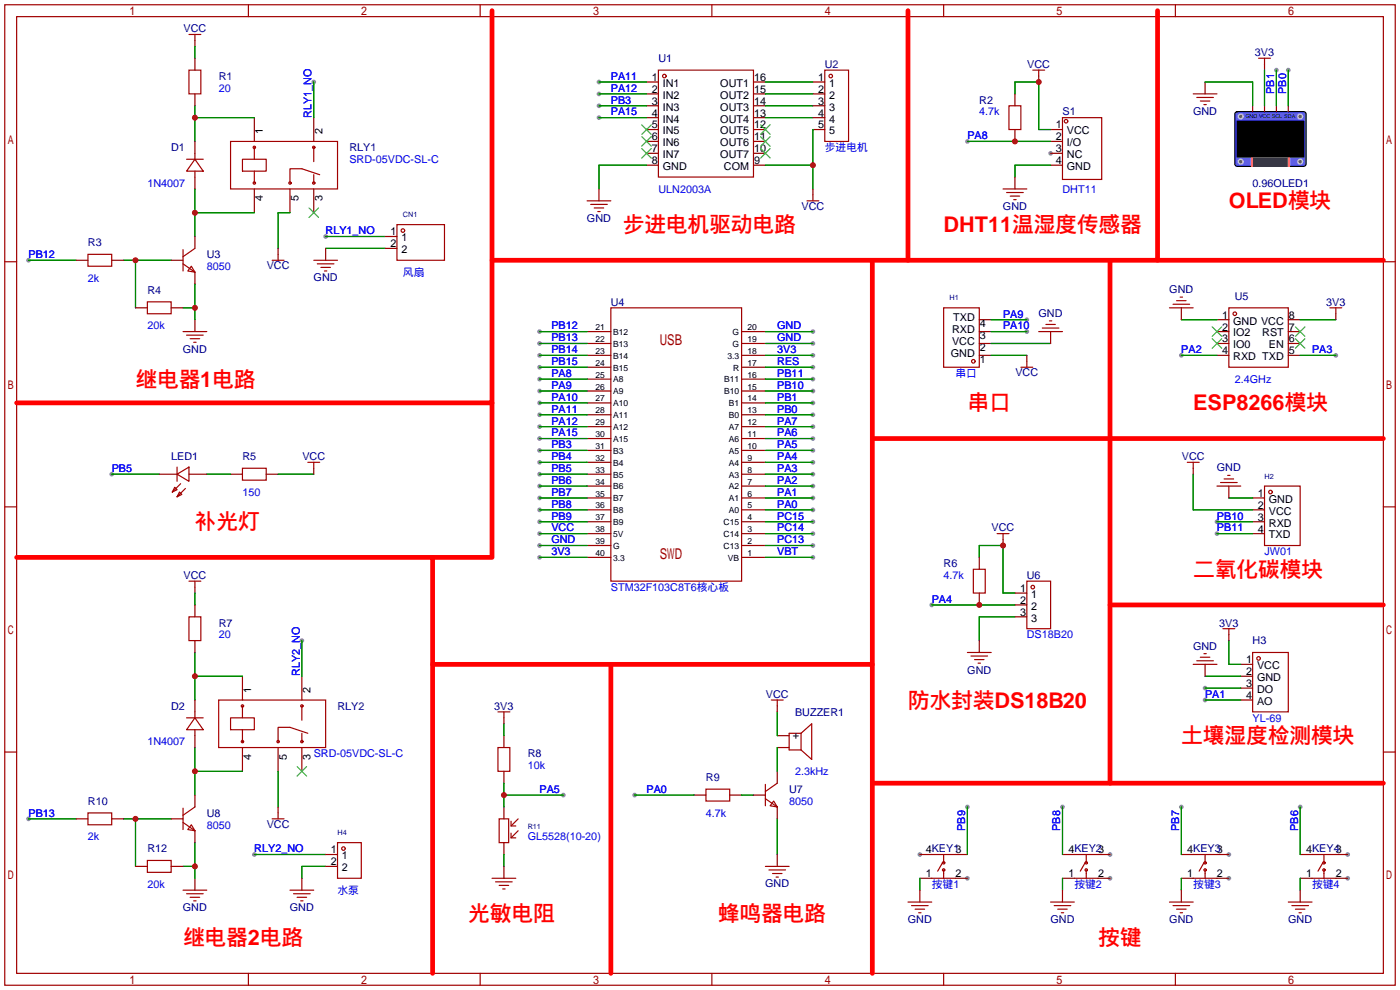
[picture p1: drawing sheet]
<svg xmlns="http://www.w3.org/2000/svg" width="299mm" height="212mm" viewBox="0 0 299 212" stroke-linecap="round" stroke-linejoin="round" font-family="sans-serif">
<g fill="#999">
<circle cx="196.6" cy="182.6" r=".51"/>
<circle cx="206.8" cy="187.7" r=".51"/>
<circle cx="237.2" cy="182.6" r=".51"/>
<circle cx="237.2" cy="187.7" r=".51"/>
<circle cx="262.6" cy="182.6" r=".51"/>
<circle cx="262.6" cy="187.7" r=".51"/>
<circle cx="288" cy="182.6" r=".51"/>
<circle cx="288" cy="187.7" r=".51"/>
<circle cx="224.5" cy="32.8" r=".51"/>
<circle cx="135.6" cy="169.9" r=".51"/>
<circle cx="206.8" cy="172.5" r=".51"/>
<circle cx="206.8" cy="30.2" r=".51"/>
<circle cx="6.1" cy="55.6" r=".51"/>
<circle cx="67.1" cy="17.5" r=".51"/>
<circle cx="6.1" cy="175" r=".51"/>
<circle cx="64.5" cy="136.9" r=".51"/>
<circle cx="128" cy="17.5" r=".51"/>
<circle cx="128" cy="20.1" r=".51"/>
<circle cx="128" cy="22.6" r=".51"/>
<circle cx="128" cy="25.1" r=".51"/>
<circle cx="252.5" cy="75.9" r=".51"/>
<circle cx="285.5" cy="75.9" r=".51"/>
<circle cx="173.7" cy="70.9" r=".51"/>
<circle cx="173.7" cy="73.4" r=".51"/>
<circle cx="173.7" cy="75.9" r=".51"/>
<circle cx="173.7" cy="78.5" r=".51"/>
<circle cx="173.7" cy="81" r=".51"/>
<circle cx="173.7" cy="83.6" r=".51"/>
<circle cx="173.7" cy="86.1" r=".51"/>
<circle cx="173.7" cy="88.6" r=".51"/>
<circle cx="173.7" cy="91.2" r=".51"/>
<circle cx="173.7" cy="93.7" r=".51"/>
<circle cx="173.7" cy="96.3" r=".51"/>
<circle cx="173.7" cy="98.8" r=".51"/>
<circle cx="173.7" cy="101.3" r=".51"/>
<circle cx="173.7" cy="103.9" r=".51"/>
<circle cx="173.7" cy="106.4" r=".51"/>
<circle cx="173.7" cy="109" r=".51"/>
<circle cx="173.7" cy="111.5" r=".51"/>
<circle cx="173.7" cy="114" r=".51"/>
<circle cx="173.7" cy="116.6" r=".51"/>
<circle cx="173.7" cy="119.1" r=".51"/>
<circle cx="115.3" cy="70.9" r=".51"/>
<circle cx="115.3" cy="73.4" r=".51"/>
<circle cx="115.3" cy="75.9" r=".51"/>
<circle cx="115.3" cy="78.5" r=".51"/>
<circle cx="115.3" cy="81" r=".51"/>
<circle cx="115.3" cy="83.6" r=".51"/>
<circle cx="115.3" cy="86.1" r=".51"/>
<circle cx="115.3" cy="88.6" r=".51"/>
<circle cx="115.3" cy="91.2" r=".51"/>
<circle cx="115.3" cy="93.7" r=".51"/>
<circle cx="115.3" cy="96.3" r=".51"/>
<circle cx="115.3" cy="98.8" r=".51"/>
<circle cx="115.3" cy="101.3" r=".51"/>
<circle cx="115.3" cy="103.9" r=".51"/>
<circle cx="115.3" cy="106.4" r=".51"/>
<circle cx="115.3" cy="109" r=".51"/>
<circle cx="115.3" cy="111.5" r=".51"/>
<circle cx="115.3" cy="114" r=".51"/>
<circle cx="115.3" cy="116.6" r=".51"/>
<circle cx="115.3" cy="119.1" r=".51"/>
<circle cx="219.5" cy="68.3" r=".51"/>
<circle cx="219.5" cy="70.9" r=".51"/>
<circle cx="227.1" cy="172.5" r=".51"/>
<circle cx="252.5" cy="172.5" r=".51"/>
<circle cx="277.9" cy="172.5" r=".51"/>
<circle cx="69.6" cy="50.5" r=".51"/>
<circle cx="54.4" cy="182.6" r=".51"/>
<circle cx="260.1" cy="111.5" r=".51"/>
<circle cx="260.1" cy="114" r=".51"/>
<circle cx="272.8" cy="15" r=".51"/>
<circle cx="275.3" cy="15" r=".51"/>
<circle cx="257.6" cy="147.1" r=".51"/>
<circle cx="257.6" cy="149.6" r=".51"/>
<circle cx="120.4" cy="169.9" r=".51"/>
<circle cx="23.9" cy="101.3" r=".51"/>
<circle cx="199.1" cy="129.3" r=".51"/>
</g>
<g fill="none" stroke="#a10000" stroke-width=".25">
<path d="M1 1h297.2v209.6h-297.2zM3.6 3.6h292.1v204.4h-292.1zM40.4 15h2.5v5.1h-2.5zM40.4 7.4h2.5M41.7 7.4v1.2M53.1 1v2.6M102.6 1v2.6M140.7 15h20.3v22.8h-20.3zM152.1 1v2.6M176.3 15h5.1v15.2h-5.1zM201.7 1v2.6M220.7 15h2.6"/>
<path d="M222 15v1.3M251.2 1v2.6M269 12.4h2.5M270.3 12.4v1.3M39.9 34h3.5M41.7 34l1.7 2.6h-3.5zM41.7 32.8v1.2M41.7 36.6v1.2M49.3 30.2h22.8v10.2h-22.8zM51.8 34h5.1v2.6h-5.1zM54.4 31.5v2.5M54.4 36.6v2.5"/>
<path d="M67.1 31.5v3M67.1 37.3v1.8M68.3 37.3l-3.8-1.2h-2.5v3M215.6 22.6h2.6v5.1h-2.6zM227.1 25.1h8.4v13.3h-8.4zM255 20.1h5.1M255.8 20.8h3.5M256.5 21.6h2.1M257.3 22.4h.5M1 55.9h2.6M18.8 54.4h5.1v2.5h-5.1zM39.1 56.4l2.6 1.8"/>
<path d="M39.1 53.3v4.6M40.9 56.9l.8 1.3-1.6-.3zM41.7 53.1l-2.6 1.8M58.2 55.6h2.5M59.4 54.4v1.2M67.1 55.6h5M67.8 56.4h3.6M68.6 57.2h2M69.3 57.9h.5M84.8 48h10.2v7.6h-10.2zM125.5 42.9h5.1M126.2 43.7h3.6"/>
<path d="M127 44.4h2M127.8 45.2h.5M172.5 42.9h2.5M173.7 41.7v1.2M214.4 40.4h5.1M215.1 41.1h3.6M215.9 41.9h2M216.7 42.7h.5M295.7 55.9h2.5M31.5 64.5h5.1v2.6h-5.1zM39.1 70.9h5.1M39.9 71.6h3.5"/>
<path d="M40.6 72.4h2.1M41.4 73.2h.5M130.6 65.8h27.9v58.4h-27.9zM201.7 65.8h7.6v12.7h-7.6zM218.2 78.5h2.5M219.5 77.2v1.3M222 70.9h5.1M222.8 70.1h3.5M223.5 69.3h2.1M224.3 68.6h.5M249.9 65.8h5.1M250.7 65h3.6"/>
<path d="M251.5 64.3h2M252.2 63.5h.5M262.6 65.8h12.7v12.7h-12.7zM284.2 65.8h2.6M285.5 65.8v1.3M253.7 98.8h2.6M255 98.8v1.3M1 108.3h2.6M260.1 103.9h5.1M260.9 103.1h3.5M261.6 102.4h2.1M262.4 101.6h.5"/>
<path d="M270.3 103.9h7.6v12.7h-7.6zM295.7 108.3h2.5M40.4 131.8h2.5v5.1h-2.5zM40.4 124.2h2.5M41.7 124.2v1.3M39.9 153.4h3.5M41.7 153.4l1.7 2.6h-3.5zM41.7 152.1v1.3M41.7 156v1.2M46.7 149.6h22.9v10.2h-22.9zM49.3 153.4h5.1v2.6h-5.1zM51.8 150.9v2.5"/>
<path d="M51.8 156v2.5M64.5 150.9v3M64.5 156.7v1.8M65.8 156.7l-3.8-1.3h-2.6v3.1M164.8 149.6h2.6M166.1 149.6v1.3M171.2 156.7l2.3-2v7.6l-2.3-2M171.2 156.7v3.6M171.2 156.7h-2.5v3.6h2.5M1 160.7h2.6M18.8 173.7h5.1v2.6h-5.1zM39.1 172.7v4.6"/>
<path d="M39.1 175.8l2.6 1.7M40.9 176.3l.8 1.2-1.6-.2zM41.7 172.5l-2.6 1.7M58.2 175h2.5M59.4 173.7v1.3M150.9 168.7h5.1v2.5h-5.1zM163.6 170.7l2.5 1.8M163.6 167.6v4.6M165.4 171.2l.7 1.3-1.5-.3zM166.1 167.4l-2.5 1.8M295.7 160.7h2.5M31.5 183.9h5.1v2.5h-5.1z"/>
<path d="M39.1 190.2h5.1M39.9 191h3.5M40.6 191.8h2.1M41.4 192.5h.5M62 190.2h5.1M62.7 191h3.6M63.5 191.8h2M64.3 192.5h.5M163.6 185.2h5.1M164.3 185.9h3.6M165.1 186.7h2M165.9 187.5h.5"/>
<path d="M194.1 192.8h5M194.8 193.5h3.6M195.6 194.3h2M196.3 195.1h.5M199.1 182.6h5.1M199.1 187.7h5.1M201.4 184.4l-1 1.8M201.7 182.6v1.8M201.7 185.9v1.8M224.5 192.8h5.1M225.3 193.5h3.6M226.1 194.3h2"/>
<path d="M226.8 195.1h.5M229.6 182.6h5.1M229.6 187.7h5.1M231.9 184.4l-1 1.8M232.2 182.6v1.8M232.2 185.9v1.8M249.9 192.8h5.1M250.7 193.5h3.6M251.5 194.3h2M252.2 195.1h.5M255 182.6h5.1M255 187.7h5.1"/>
<path d="M257.3 184.4l-1 1.8M257.6 182.6v1.8M257.6 185.9v1.8M275.3 192.8h5.1M276.1 193.5h3.6M276.9 194.3h2M277.6 195.1h.5M280.4 182.6h5.1M280.4 187.7h5.1M282.7 184.4l-1 1.8M283 182.6v1.8M283 185.9v1.8"/>
<path d="M53.1 208v2.6M102.6 208v2.6M152.1 208v2.6M201.7 208v2.6M251.2 208v2.6"/>
<circle cx="142" cy="16.3" r=".38"/>
<circle cx="177.5" cy="16.3" r=".38"/>
<circle cx="54.4" cy="31.5" r=".25"/>
<circle cx="54.4" cy="39.1" r=".25"/>
<circle cx="62" cy="39.1" r=".25"/>
<circle cx="67.1" cy="31.5" r=".25"/>
<circle cx="67.1" cy="39.1" r=".25"/>
<circle cx="227.8" cy="25.9" r=".38"/>
<circle cx="86.1" cy="49.3" r=".38"/>
<circle cx="208" cy="77.2" r=".38"/>
<circle cx="263.9" cy="67.1" r=".38"/>
<circle cx="271.5" cy="105.2" r=".38"/>
<circle cx="51.8" cy="150.9" r=".25"/>
<circle cx="51.8" cy="158.5" r=".25"/>
<circle cx="59.4" cy="158.5" r=".25"/>
<circle cx="64.5" cy="150.9" r=".25"/>
<circle cx="64.5" cy="158.5" r=".25"/>
<circle cx="201.7" cy="185.9" r=".25"/>
<circle cx="201.7" cy="184.4" r=".25"/>
<circle cx="232.2" cy="185.9" r=".25"/>
<circle cx="232.2" cy="184.4" r=".25"/>
<circle cx="257.6" cy="185.9" r=".25"/>
<circle cx="257.6" cy="184.4" r=".25"/>
<circle cx="283" cy="184.4" r=".25"/>
<circle cx="283" cy="185.9" r=".25"/>
</g>
<g fill="none" stroke="#870000" stroke-width=".25">
<path d="M41.7 8.6v1.3M41.7 12.4v2.6M138.2 17.5h2.5M161 17.5h2.6M173.7 17.5h2.6M222 16.3v1.2M257.6 17.5v2.6M270.3 13.7v1.3M41.7 20.1v2.5M41.7 30.2v2.6M41.7 37.8v2.6M54.4 25.1v5.1"/>
<path d="M67.1 25.1v5.1M138.2 27.7h2.5M138.2 30.2h2.5M138.2 32.8h2.5M138.2 35.3h2.5M138.2 20.1h2.5M138.2 22.6h2.5M138.2 25.1h2.5M161 27.7h2.6M161 30.2h2.6M161 32.8h2.6M161 35.3h2.6"/>
<path d="M161 20.1h2.6M161 22.6h2.6M161 25.1h2.6M173.7 27.7h2.6M173.7 20.1h2.6M173.7 22.6h2.6M173.7 25.1h2.6M216.9 20.1v2.5M216.9 27.7v2.5M216.9 37.8v2.6M224.5 27.7h2.6M224.5 30.2h2.6"/>
<path d="M224.5 32.8h2.6M224.5 35.3h2.6M16.3 55.6h2.5M23.9 55.6h2.5M36.6 55.6h2.5M41.7 50.5v2.6M41.7 58.2v2.5M54.4 40.4v5.1M59.4 53.1v1.3M62 40.4v5.1M67.1 40.4v5.1M69.6 53.1v2.5"/>
<path d="M82.3 50.5h2.5M82.3 53.1h2.5M128 40.4v2.5M173.7 40.4v1.3M29 65.8h2.5M36.6 65.8h2.5M41.7 68.3v2.6M125.5 70.9h5.1M125.5 73.4h5.1M125.5 75.9h5.1M125.5 78.5h5.1M158.5 70.9h5.1"/>
<path d="M158.5 73.4h5.1M158.5 75.9h5.1M158.5 78.5h5.1M209.3 68.3h2.5M209.3 70.9h2.5M209.3 73.4h2.5M209.3 75.9h2.5M219.5 75.9v1.3M224.5 70.9v2.5M252.5 65.8v2.5M260.1 68.3h2.5M260.1 70.9h2.5"/>
<path d="M260.1 73.4h2.5M260.1 75.9h2.5M275.3 68.3h2.6M275.3 70.9h2.6M275.3 73.4h2.6M275.3 75.9h2.6M285.5 67.1v1.2M125.5 98.8h5.1M125.5 96.3h5.1M125.5 93.7h5.1M125.5 91.2h5.1M125.5 88.6h5.1"/>
<path d="M125.5 86.1h5.1M125.5 83.6h5.1M125.5 81h5.1M158.5 98.8h5.1M158.5 96.3h5.1M158.5 93.7h5.1M158.5 91.2h5.1M158.5 88.6h5.1M158.5 86.1h5.1M158.5 83.6h5.1M158.5 81h5.1M125.5 119.1h5.1"/>
<path d="M125.5 116.6h5.1M125.5 114h5.1M125.5 111.5h5.1M125.5 109h5.1M125.5 106.4h5.1M125.5 103.9h5.1M125.5 101.3h5.1M158.5 119.1h5.1M158.5 116.6h5.1M158.5 114h5.1M158.5 111.5h5.1M158.5 109h5.1"/>
<path d="M158.5 106.4h5.1M158.5 103.9h5.1M158.5 101.3h5.1M255 100.1v1.2M262.6 103.9v2.5M267.7 114h2.6M267.7 111.5h2.6M267.7 109h2.6M267.7 106.4h2.6M41.7 125.5v1.2M41.7 129.3v2.5M41.7 136.9v2.5"/>
<path d="M41.7 149.6v2.5M41.7 157.2v2.6M51.8 144.5v5.1M51.8 159.8v5M59.4 159.8v5M64.5 144.5v5.1M64.5 159.8v5M166.1 157.2h2.6M166.1 159.8h2.6M166.1 150.9v1.2M16.3 175h2.5M23.9 175h2.5"/>
<path d="M36.6 175h2.5M41.7 169.9v2.6M41.7 177.5v2.6M59.4 172.5v1.2M148.3 169.9h2.6M156 169.9h2.5M161 169.9h2.6M166.1 164.8v2.6M166.1 172.5v2.5M29 185.2h2.5M36.6 185.2h2.5M41.7 187.7v2.5"/>
<path d="M64.5 187.7v2.5M166.1 182.6v2.6M196.6 182.6h2.5M196.6 187.7h2.5M196.6 190.2v2.6M204.2 182.6h2.6M204.2 187.7h2.6M227.1 182.6h2.5M227.1 187.7h2.5M227.1 190.2v2.6M234.7 182.6h2.5M234.7 187.7h2.5"/>
<path d="M252.5 182.6h2.5M252.5 187.7h2.5M252.5 190.2v2.6M260.1 182.6h2.5M260.1 187.7h2.5M277.9 182.6h2.5M277.9 187.7h2.5M277.9 190.2v2.6M285.5 182.6h2.5M285.5 187.7h2.5"/>
</g>
<g fill="none" stroke="#008700" stroke-width=".25">
<path d="M41.7 9.9v2.5M67.1 17.5v7.6M128 17.5h10.2M163.6 17.5h10.1M41.7 22.6v7.6M41.7 25.1h12.7M128 25.1h10.2M128 20.1h10.2M128 22.6h10.2M138.2 35.3h-10.2v5.1M163.6 35.3h10.1M163.6 25.1h10.1"/>
<path d="M163.6 20.1h10.1M163.6 22.6h10.1M173.7 27.7v12.7M206.8 30.2h17.7M216.9 20.1v-2.6h5.1v10.2h2.5M224.5 35.3h-7.6v2.5M6.1 55.6h10.2M26.4 55.6h10.2M29 55.6v10.2M41.7 40.4v10.1M41.7 45.5h12.7M62 45.5h-2.6v7.6"/>
<path d="M69.6 53.1h12.7M69.6 50.5h12.7M39.1 65.8h2.6M41.7 60.7v7.6M115.3 75.9h10.2M115.3 70.9h10.2M115.3 73.4h10.2M115.3 78.5h10.2M163.6 75.9h10.1M163.6 70.9h10.1M163.6 73.4h10.1M163.6 78.5h10.1"/>
<path d="M211.8 68.3h7.7M211.8 75.9h7.7M211.8 70.9h7.7M211.8 73.4h12.7M252.5 68.3h7.6M252.5 75.9h7.6M277.9 68.3h7.6M277.9 75.9h7.6M115.3 81h10.2M115.3 83.6h10.2M115.3 86.1h10.2M115.3 88.6h10.2"/>
<path d="M115.3 91.2h10.2M115.3 93.7h10.2M115.3 96.3h10.2M115.3 98.8h10.2M163.6 81h10.1M163.6 83.6h10.1M163.6 86.1h10.1M163.6 88.6h10.1M163.6 91.2h10.1M163.6 93.7h10.1M163.6 96.3h10.1M163.6 98.8h10.1"/>
<path d="M115.3 101.3h10.2M115.3 103.9h10.2M115.3 106.4h10.2M115.3 109h10.2M115.3 111.5h10.2M115.3 114h10.2M115.3 116.6h10.2M115.3 119.1h10.2M163.6 101.3h10.1M163.6 103.9h10.1M163.6 106.4h10.1M163.6 109h10.1"/>
<path d="M163.6 111.5h10.1M163.6 114h10.1M163.6 116.6h10.1M163.6 119.1h10.1M255 101.3v7.7h12.7M260.1 111.5h7.6M260.1 114h7.6M262.6 106.4h5.1M41.7 126.7v2.6M41.7 139.4v10.2M64.5 136.9v7.6M41.7 159.8v10.1"/>
<path d="M41.7 144.5h10.1M166.1 152.1v5.1M166.1 159.8v5M6.1 175h10.2M26.4 175h10.2M29 175v10.2M41.7 164.8h10.1M59.4 164.8v7.7M135.6 169.9h12.7M158.5 169.9h2.5M166.1 175v7.6M206.8 172.5v10.1"/>
<path d="M227.1 172.5v10.1M252.5 172.5v10.1M277.9 172.5v10.1M39.1 185.2h2.6M41.7 180.1v7.6M54.4 182.6h15.2M69.6 185.2h-5.1v2.5M196.6 187.7v2.5M227.1 187.7v2.5M252.5 187.7v2.5M277.9 187.7v2.5"/>
</g>
<g fill="none" stroke="#3c3" stroke-width=".25">
<path d="M137.2 26.7l2 2M137.2 29.2l2 2M137.2 31.8l2 2M139.2 26.7l-2 2M139.2 29.2l-2 2M139.2 31.8l-2 2M162.6 31.8l2 2M162.6 29.2l2 2M162.6 26.7l2 2M164.6 31.8l-2 2M164.6 29.2l-2 2M164.6 26.7l-2 2"/>
<path d="M66 44.4l2.1 2.1M68.1 44.4l-2.1 2.1M259.1 69.8l2 2.1M259.1 72.4l2 2M261.1 69.8l-2 2.1M261.1 72.4l-2 2M276.9 72.4l2 2M276.9 69.8l2 2.1M278.9 72.4l-2 2M278.9 69.8l-2 2.1M63.5 163.8l2 2.1M65.5 163.8l-2 2.1"/>
</g>
<path d="M268 33.5h7.3v2.1h-7.3z" fill="#21212e" stroke="#6e4717" stroke-width=".25"/>
<path d="M264 24.1l.4-.2h14.5l.2 .5v10.9l-.5 .3-14.4-.1-.3-.4z" fill="#39f" stroke="#000" stroke-width=".25"/>
<path d="M264.4 25.9h14.2v7.6h-14.2z" fill="#000" stroke="#000" stroke-width=".25"/>
<path d="M267.5 33.8h8.1v1.8h-8.1z" fill="#fc0" stroke="#fc0" stroke-width=".25"/>
<path d="M268 33.8h7.1v1.8h-7.1z" fill="#333" stroke="#333" stroke-width=".25"/>
<g fill="#666" stroke="#ccc" stroke-width=".25">
<circle cx="277.9" cy="24.9" r=".51"/>
<circle cx="265.2" cy="24.9" r=".51"/>
<circle cx="265.2" cy="34.5" r=".51"/>
<circle cx="277.9" cy="34.5" r=".51"/>
</g>
<g fill="none" stroke="#870000" stroke-width=".25">
<path d="M267.7 22.6v1.3M270.3 22.6v1.3M272.8 22.6v1.3M275.3 22.6v1.3M34 101.3h3.8M40.4 101.3h3.8M49.3 101.3h2.5M56.9 101.3h2.5M67.1 100.1v1.2M209.3 119.1v2.6M214.4 115.3v1.3M209.3 126.7v2.6"/>
<path d="M209.3 136.9v2.5M216.9 126.7h2.6M216.9 129.3h2.6M216.9 131.8h2.6M262.6 135.6v1.3M107.7 153.4v1.3M107.7 157.2v2.6M257.6 142v2.5M265.2 142h2.5M265.2 144.5h2.5M265.2 147.1h2.5M265.2 149.6h2.5"/>
<path d="M107.7 164.8v2.6M107.7 172.5v2.5M69.6 182.6h2.5M69.6 185.2h2.5M107.7 180.1v2.5M107.7 185.2v2.5"/>
</g>
<g fill="none" stroke="#008700" stroke-width=".25">
<path d="M257.6 17.5h10.1v5.1M270.3 15v7.6M272.8 15v7.6M275.3 15v7.6M23.9 101.3h10.1M44.2 101.3h5.1M59.4 101.3h7.7M209.3 119.1v-2.5h5.1v10.1h2.5M199.1 129.3h17.8M216.9 131.8h-7.6v5.1M262.6 136.9v5.1h2.6M107.7 154.7v2.5"/>
<path d="M257.6 144.5h7.6M257.6 147.1h7.6M257.6 149.6h7.6M107.7 167.4v5.1M107.7 169.9h12.7M107.7 182.6v2.6"/>
</g>
<g fill="none" stroke="#a10000" stroke-width=".25">
<path d="M37.8 99.8v3.1M65.8 98.8h2.5M67.1 98.8v1.3M37.3 104.1l.5 .5-1 .6zM37.8 101.3l2.6-1.5v3.1zM38.4 105.2l.5 .5-1.1 .5zM38.6 103.4l-1.8 1.8M39.6 104.4l-1.8 1.8M51.8 100.1h5.1v2.5h-5.1zM213.1 114h2.5M214.4 114v1.3M206.8 139.4h5"/>
<path d="M208 121.7h2.6v5h-2.6zM219.5 124.2h5v10.2h-5zM257.3 139.7h.5M261.4 134.4h2.5M262.6 134.4v1.2M267.7 139.4h7.6v12.7h-7.6zM106.4 159.8h2.6v5h-2.6zM106.4 152.1h2.6M107.7 152.1v1.3M207.5 140.2h3.6M208.3 141h2M209 141.7h.5"/>
<path d="M255 142h5.1M255.8 141.2h3.5M256.5 140.5h2.1M106.7 175h2v5.1h-2zM109.2 178.1v1h1M109.2 175.5v1h1M110.7 177.5l-1.5 1.6M110.7 175l-1.5 1.5M72.1 180.1h5.1v7.6h-5.1zM105.2 187.7h5M105.9 188.5h3.6M106.7 189.2h2"/>
<path d="M107.4 190h.5"/>
<circle cx="220.7" cy="125.5" r=".38"/>
<circle cx="269" cy="140.7" r=".38"/>
<circle cx="73.4" cy="181.4" r=".38"/>
</g>
<g fill="none" stroke="#f00" stroke-width="1">
<path d="M105.2 2.3v83.8h-101.6M194.1 2.3v53.3M247.4 2.3v53.3M105.2 55.6h190.5M186.4 55.6v86.4M237.2 55.6v111.8M105.2 86.1v33h-12.7M186.4 93.7h109.3M3.6 119.1h88.9v88.9M237.2 129.3h58.5M92.5 142h93.9v66M130.6 142v66"/>
<path d="M186.4 167.4h109.3"/>
</g>
<g fill="#c00">
<circle cx="222" cy="17.5" r=".63"/>
<circle cx="216.9" cy="30.2" r=".63"/>
<circle cx="29" cy="55.6" r=".63"/>
<circle cx="41.7" cy="65.8" r=".63"/>
<circle cx="41.7" cy="25.1" r=".63"/>
<circle cx="41.7" cy="45.5" r=".63"/>
<circle cx="29" cy="175" r=".63"/>
<circle cx="41.7" cy="185.2" r=".63"/>
<circle cx="41.7" cy="144.5" r=".63"/>
<circle cx="41.7" cy="164.8" r=".63"/>
<circle cx="173.7" cy="35.3" r=".63"/>
<circle cx="107.7" cy="169.9" r=".63"/>
<circle cx="214.4" cy="116.6" r=".63"/>
<circle cx="209.3" cy="129.3" r=".63"/>
</g>
<g font-size="4.6" fill="#f00">
<text x="262.6" y="44.5">OLED模块</text>
<text x="133.1" y="49.6">步进电机驱动电路</text>
<text x="201.7" y="49.6">DHT11温湿度传感器</text>
<text x="29" y="82.6">继电器1电路</text>
<text x="206.8" y="87.7">串口</text>
<text x="255" y="87.7">ESP8266模块</text>
<text x="41.7" y="113.1">补光灯</text>
<text x="255" y="123.3">二氧化碳模块</text>
<text x="194.1" y="151.2">防水封装DS18B20</text>
<text x="252.5" y="158.8">土壤湿度检测模块</text>
<text x="100.1" y="196.9">光敏电阻</text>
<text x="153.4" y="196.9">蜂鸣器电路</text>
<text x="39.1" y="202">继电器2电路</text>
<text x="234.7" y="202">按键</text>
</g>
<g font-size="3.2" fill="#a00000">
<text x="141" y="73.7">USB</text>
<text x="141" y="119.4">SWD</text>
</g>
<g font-size="2.3" fill="#000080">
<text x="39.2" y="6.9">VCC</text>
<text x="268.2" y="12">3V3</text>
<text x="46.7" y="17.1">R1</text>
<text x="140.7" y="13.3">U1</text>
<text x="176.3" y="14.5">U2</text>
<text x="219.6" y="14.5">VCC</text>
<text x="209.3" y="22.1">R2</text>
<text x="227.1" y="24.7">S1</text>
<text x="255" y="24.6">GND</text>
<text x="36.6" y="32.3">D1</text>
<text x="74.7" y="32.3">RLY1</text>
<text x="267.7" y="39.9">0.96OLED1</text>
<text x="125.5" y="47.4">GND</text>
<text x="171.3" y="44.8">VCC</text>
<text x="214.4" y="44.9">GND</text>
<text x="18.8" y="52.6">R3</text>
<text x="44.2" y="55.2">U3</text>
<text x="57" y="57.5">VCC</text>
<text x="31.5" y="62.8">R4</text>
<text x="67" y="60.1">GND</text>
<text x="130.6" y="65.3">U4</text>
<text x="249.9" y="62.7">GND</text>
<text x="263.9" y="64.1">U5</text>
<text x="283.4" y="65.3">3V3</text>
<text x="222" y="67.7">GND</text>
<text x="39.1" y="75.4">GND</text>
<text x="217" y="80.3">VCC</text>
<text x="36.6" y="98.3">LED1</text>
<text x="51.8" y="98.3">R5</text>
<text x="64.6" y="98.3">VCC</text>
<text x="252.6" y="98.3">VCC</text>
<text x="260.1" y="100.8">GND</text>
<text x="211.9" y="113.6">VCC</text>
<text x="39.2" y="123.7">VCC</text>
<text x="201.7" y="121.2">R6</text>
<text x="219.5" y="123.7">U6</text>
<text x="46.7" y="133.9">R7</text>
<text x="260.6" y="133.9">3V3</text>
<text x="267.7" y="137.7">H3</text>
<text x="206.7" y="143.9">GND</text>
<text x="255" y="138.9">GND</text>
<text x="163.7" y="149.1">VCC</text>
<text x="36.6" y="151.7">D2</text>
<text x="72.1" y="151.7">RLY2</text>
<text x="105.6" y="151.7">3V3</text>
<text x="169.9" y="153">BUZZER1</text>
<text x="112.8" y="161.8">R8</text>
<text x="150.9" y="166.9">R9</text>
<text x="18.8" y="172">R10</text>
<text x="168.7" y="169.5">U7</text>
<text x="44.2" y="174.5">U8</text>
<text x="57" y="176.9">VCC</text>
<text x="31.5" y="182.2">R12</text>
<text x="163.6" y="189.7">GND</text>
<text x="39.1" y="194.7">GND</text>
<text x="62" y="194.7">GND</text>
<text x="194" y="197.3">GND</text>
<text x="224.5" y="197.3">GND</text>
<text x="249.9" y="197.3">GND</text>
<text x="275.3" y="197.3">GND</text>
</g>
<g font-size="2.3" fill="#00f">
<text x="130.6" y="17.1">PA11</text>
<text x="46.7" y="19.6">20</text>
<text x="130.6" y="19.6">PA12</text>
<text x="130.6" y="22.1">PB3</text>
<text x="272.3" y="20.1" transform="rotate(-90 272.3 20.1)">PB1</text>
<text x="274.9" y="20.1" transform="rotate(-90 274.9 20.1)">PB0</text>
<text x="66.6" y="25.1" transform="rotate(-90 66.6 25.1)">RLY1_NO</text>
<text x="130.6" y="24.7">PA15</text>
<text x="206.8" y="29.8">PA8</text>
<text x="209.3" y="24.7">4.7k</text>
<text x="74.7" y="34.8">SRD-05VDC-SL-C</text>
<text x="176.3" y="32.3">步进电机</text>
<text x="31.5" y="39.9">1N4007</text>
<text x="140.7" y="41.2">ULN2003A</text>
<text x="227.1" y="41.2">DHT11</text>
<text x="69.6" y="50.1">RLY1_NO</text>
<text x="6.1" y="55.2">PB12</text>
<text x="44.2" y="57.7">8050</text>
<text x="86.1" y="59">风扇</text>
<text x="18.8" y="60.2">2k</text>
<text x="31.5" y="70.4">20k</text>
<text x="117.9" y="70.4">PB12</text>
<text x="166.1" y="70.4">GND</text>
<text x="214.4" y="67.9">PA9</text>
<text x="214.4" y="70.4">PA10</text>
<text x="117.9" y="72.9">PB13</text>
<text x="117.9" y="75.5">PB14</text>
<text x="166.1" y="72.9">GND</text>
<text x="166.1" y="75.5">3V3</text>
<text x="252.5" y="75.5">PA2</text>
<text x="280.4" y="75.5">PA3</text>
<text x="117.9" y="78">PB15</text>
<text x="117.9" y="80.6">PA8</text>
<text x="117.9" y="83.1">PA9</text>
<text x="166.1" y="78">RES</text>
<text x="166.1" y="80.6">PB11</text>
<text x="166.1" y="83.1">PB10</text>
<text x="204.2" y="80.6">串口</text>
<text x="263.9" y="81.8">2.4GHz</text>
<text x="117.9" y="85.6">PA10</text>
<text x="117.9" y="88.2">PA11</text>
<text x="166.1" y="85.6">PB1</text>
<text x="166.1" y="88.2">PB0</text>
<text x="117.9" y="90.7">PA12</text>
<text x="117.9" y="93.3">PA15</text>
<text x="117.9" y="95.8">PB3</text>
<text x="166.1" y="90.7">PA7</text>
<text x="166.1" y="93.3">PA6</text>
<text x="166.1" y="95.8">PA5</text>
<text x="23.9" y="100.9">PB5</text>
<text x="117.9" y="98.3">PB4</text>
<text x="117.9" y="100.9">PB5</text>
<text x="166.1" y="98.3">PA4</text>
<text x="166.1" y="100.9">PA3</text>
<text x="51.8" y="106">150</text>
<text x="117.9" y="103.4">PB6</text>
<text x="117.9" y="106">PB7</text>
<text x="166.1" y="103.4">PA2</text>
<text x="166.1" y="106">PA1</text>
<text x="117.9" y="108.5">PB8</text>
<text x="117.9" y="111">PB9</text>
<text x="117.9" y="113.6">VCC</text>
<text x="166.1" y="108.5">PA0</text>
<text x="166.1" y="111">PC15</text>
<text x="166.1" y="113.6">PC14</text>
<text x="260.1" y="111">PB10</text>
<text x="260.1" y="113.6">PB11</text>
<text x="117.9" y="116.1">GND</text>
<text x="117.9" y="118.7">3V3</text>
<text x="166.1" y="116.1">PC13</text>
<text x="166.1" y="118.7">VBT</text>
<text x="270.3" y="118.7">JW01</text>
<text x="201.7" y="123.7">4.7k</text>
<text x="130.6" y="126.3">STM32F103C8T6核心板</text>
<text x="199.1" y="128.8">PA4</text>
<text x="46.7" y="136.4">20</text>
<text x="219.5" y="136.4">DS18B20</text>
<text x="64.1" y="144.5" transform="rotate(-90 64.1 144.5)">RLY2_NO</text>
<text x="257.6" y="149.1">PA1</text>
<text x="267.7" y="154.2">YL-69</text>
<text x="31.5" y="159.3">1N4007</text>
<text x="67.1" y="161.8">SRD-05VDC-SL-C</text>
<text x="112.8" y="164.4">10k</text>
<text x="169.9" y="165.7">2.3kHz</text>
<text x="115.3" y="169.5">PA5</text>
<text x="138.2" y="169.5">PA0</text>
<text x="168.7" y="172">8050</text>
<text x="6.1" y="174.5">PB13</text>
<text x="18.8" y="179.6">2k</text>
<text x="44.2" y="177.1">8050</text>
<text x="112.8" y="179.6">GL5528(10-20)</text>
<text x="150.9" y="174.5">4.7k</text>
<text x="206.3" y="177.5" transform="rotate(-90 206.3 177.5)">PB9</text>
<text x="226.6" y="177.5" transform="rotate(-90 226.6 177.5)">PB8</text>
<text x="252" y="177.5" transform="rotate(-90 252 177.5)">PB7</text>
<text x="277.4" y="177.5" transform="rotate(-90 277.4 177.5)">PB6</text>
<text x="54.4" y="182.2">RLY2_NO</text>
<text x="31.5" y="189.8">20k</text>
<text x="72.1" y="191.1">水泵</text>
<text x="199.1" y="189.8">按键1</text>
<text x="229.6" y="189.8">按键2</text>
<text x="255" y="189.8">按键3</text>
<text x="280.4" y="189.8">按键4</text>
</g>
<g font-size="2.3">
<text x="139.3" y="17.3">1</text>
<text x="161.2" y="17.3">16</text>
<text x="174.9" y="17.3">1</text>
<text x="139.3" y="19.8">2</text>
<text x="139.3" y="22.4">3</text>
<text x="141.7" y="18.6">IN1</text>
<text x="141.7" y="21.1">IN2</text>
<text x="141.7" y="23.6">IN3</text>
<text x="153.9" y="23.6">OUT3</text>
<text x="153.9" y="21.1">OUT2</text>
<text x="153.9" y="18.6">OUT1</text>
<text x="161.2" y="22.4">14</text>
<text x="161.2" y="19.8">15</text>
<text x="174.9" y="19.8">2</text>
<text x="174.9" y="22.4">3</text>
<text x="177.2" y="18.6">1</text>
<text x="177.2" y="21.1">2</text>
<text x="177.2" y="23.6">3</text>
<text x="56.2" y="28.7" transform="rotate(-90 56.2 28.7)">1</text>
<text x="68.9" y="28.7" transform="rotate(-90 68.9 28.7)">2</text>
<text x="139.3" y="24.9">4</text>
<text x="139.3" y="27.5">5</text>
<text x="139.3" y="30">6</text>
<text x="141.7" y="26.2">IN4</text>
<text x="141.7" y="28.7">IN5</text>
<text x="153.9" y="28.7">OUT5</text>
<text x="153.9" y="26.2">OUT4</text>
<text x="161.2" y="30">11</text>
<text x="161.2" y="27.5">12</text>
<text x="161.2" y="24.9">13</text>
<text x="174.9" y="24.9">4</text>
<text x="174.9" y="27.5">5</text>
<text x="177.2" y="26.2">4</text>
<text x="177.2" y="28.7">5</text>
<text x="225.7" y="27.5">1</text>
<text x="225.7" y="30">2</text>
<text x="228" y="28.7">VCC</text>
<text x="139.3" y="32.5">7</text>
<text x="139.3" y="35.1">8</text>
<text x="141.7" y="31.3">IN6</text>
<text x="141.7" y="33.8">IN7</text>
<text x="153.9" y="33.8">OUT7</text>
<text x="153.9" y="31.3">OUT6</text>
<text x="161.2" y="35.1">9</text>
<text x="161.2" y="32.5">10</text>
<text x="225.7" y="32.5">3</text>
<text x="225.7" y="35.1">4</text>
<text x="228" y="31.3">I/O</text>
<text x="228" y="33.8">NC</text>
<text x="141.7" y="36.3">GND</text>
<text x="154.7" y="36.3">COM</text>
<text x="228" y="36.3">GND</text>
<text x="56.2" y="42.9" transform="rotate(-90 56.2 42.9)">4</text>
<text x="63.8" y="42.9" transform="rotate(-90 63.8 42.9)">5</text>
<text x="68.9" y="42.9" transform="rotate(-90 68.9 42.9)">3</text>
<text x="83.4" y="50.3">1</text>
<text x="83.4" y="52.9">2</text>
<text x="85.8" y="51.6">1</text>
<text x="85.8" y="54.1">2</text>
<text x="203.5" y="71.2">RXD</text>
<text x="203.7" y="68.7">TXD</text>
<text x="209.4" y="69.9">4</text>
<text x="261.2" y="68.1">1</text>
<text x="261.2" y="70.6">2</text>
<text x="263.6" y="69.4">GND VCC</text>
<text x="263.6" y="71.9">IO2</text>
<text x="269.8" y="71.9">RST</text>
<text x="275.5" y="70.6">7</text>
<text x="275.5" y="68.1">8</text>
<text x="203.2" y="76.3">GND</text>
<text x="203.5" y="73.8">VCC</text>
<text x="209.4" y="77.6">1</text>
<text x="209.4" y="75">2</text>
<text x="209.4" y="72.5">3</text>
<text x="261.2" y="73.2">3</text>
<text x="261.2" y="75.7">4</text>
<text x="263.6" y="74.4">IO0</text>
<text x="263.6" y="77">RXD TXD</text>
<text x="271.2" y="74.4">EN</text>
<text x="275.5" y="75.7">5</text>
<text x="275.5" y="73.2">6</text>
<text x="268.8" y="106.2">1</text>
<text x="271.2" y="107.5">GND</text>
<text x="268.8" y="108.7">2</text>
<text x="268.8" y="111.3">3</text>
<text x="268.8" y="113.8">4</text>
<text x="271.2" y="110">VCC</text>
<text x="271.2" y="112.5">RXD</text>
<text x="271.2" y="115.1">TXD</text>
<text x="218" y="126.5">1</text>
<text x="218" y="129.1">2</text>
<text x="218" y="131.6">3</text>
<text x="220.4" y="127.8">1</text>
<text x="220.4" y="130.3">2</text>
<text x="220.4" y="132.9">3</text>
<text x="266.3" y="141.8">1</text>
<text x="268.7" y="143">VCC</text>
<text x="53.7" y="148.1" transform="rotate(-90 53.7 148.1)">1</text>
<text x="66.4" y="148.1" transform="rotate(-90 66.4 148.1)">2</text>
<text x="266.3" y="144.3">2</text>
<text x="266.3" y="146.8">3</text>
<text x="266.3" y="149.4">4</text>
<text x="268.7" y="145.6">GND</text>
<text x="268.7" y="148.1">DO</text>
<text x="268.7" y="150.6">AO</text>
<text x="169.4" y="158">+</text>
<text x="53.7" y="162.3" transform="rotate(-90 53.7 162.3)">4</text>
<text x="61.3" y="162.3" transform="rotate(-90 61.3 162.3)">5</text>
<text x="66.4" y="162.3" transform="rotate(-90 66.4 162.3)">3</text>
<text x="70.7" y="182.4">1</text>
<text x="70.7" y="184.9">2</text>
<text x="73.1" y="183.7">1</text>
<text x="197.9" y="182.4">4KEY13</text>
<text x="228.3" y="182.4">4KEY23</text>
<text x="253.7" y="182.4">4KEY33</text>
<text x="279.1" y="182.4">4KEY43</text>
<text x="73.1" y="186.2">2</text>
<text x="197.9" y="187.5">1</text>
<text x="204.2" y="187.5">2</text>
<text x="228.3" y="187.5">1</text>
<text x="234.7" y="187.5">2</text>
<text x="253.7" y="187.5">1</text>
<text x="260.1" y="187.5">2</text>
<text x="279.1" y="187.5">1</text>
<text x="285.5" y="187.5">2</text>
</g>
<g font-size="1.8">
<text x="127.3" y="70.6">21</text>
<text x="131.1" y="71.6">B12</text>
<text x="156.6" y="71.6">G</text>
<text x="159.8" y="70.6">20</text>
<text x="127.3" y="73.1">22</text>
<text x="127.3" y="75.6">23</text>
<text x="131.1" y="74.1">B13</text>
<text x="131.1" y="76.7">B14</text>
<text x="155.5" y="76.7">3.3</text>
<text x="156.6" y="74.1">G</text>
<text x="159.8" y="75.6">18</text>
<text x="159.8" y="73.1">19</text>
<text x="127.3" y="78.2">24</text>
<text x="127.3" y="80.7">25</text>
<text x="127.3" y="83.3">26</text>
<text x="131.1" y="79.2">B15</text>
<text x="131.1" y="81.7">A8</text>
<text x="154.8" y="81.7">B11</text>
<text x="156.7" y="79.2">R</text>
<text x="159.8" y="83.3">15</text>
<text x="159.8" y="80.7">16</text>
<text x="159.8" y="78.2">17</text>
<text x="127.3" y="85.8">27</text>
<text x="127.3" y="88.3">28</text>
<text x="131.1" y="84.3">A9</text>
<text x="131.1" y="86.8">A10</text>
<text x="131.1" y="89.4">A11</text>
<text x="154.8" y="84.3">B10</text>
<text x="155.8" y="89.4">B0</text>
<text x="155.8" y="86.8">B1</text>
<text x="159.8" y="88.3">13</text>
<text x="159.8" y="85.8">14</text>
<text x="127.3" y="90.9">29</text>
<text x="127.3" y="93.4">30</text>
<text x="127.3" y="96">31</text>
<text x="131.1" y="91.9">A12</text>
<text x="131.1" y="94.4">A15</text>
<text x="155.8" y="94.4">A6</text>
<text x="155.8" y="91.9">A7</text>
<text x="159.8" y="96">10</text>
<text x="159.8" y="93.4">11</text>
<text x="159.8" y="90.9">12</text>
<text x="127.3" y="98.5">32</text>
<text x="127.3" y="101">33</text>
<text x="131.1" y="97">B3</text>
<text x="131.1" y="99.5">B4</text>
<text x="155.8" y="99.5">A4</text>
<text x="155.8" y="97">A5</text>
<text x="159.8" y="101">8</text>
<text x="159.8" y="98.5">9</text>
<text x="127.3" y="103.6">34</text>
<text x="127.3" y="106.1">35</text>
<text x="131.1" y="102.1">B5</text>
<text x="131.1" y="104.6">B6</text>
<text x="131.1" y="107.1">B7</text>
<text x="155.8" y="107.1">A1</text>
<text x="155.8" y="104.6">A2</text>
<text x="155.8" y="102.1">A3</text>
<text x="159.8" y="106.1">6</text>
<text x="159.8" y="103.6">7</text>
<text x="127.3" y="108.7">36</text>
<text x="127.3" y="111.2">37</text>
<text x="127.3" y="113.7">38</text>
<text x="131.1" y="109.7">B8</text>
<text x="131.1" y="112.2">B9</text>
<text x="154.7" y="112.2">C15</text>
<text x="155.8" y="109.7">A0</text>
<text x="159.8" y="113.7">3</text>
<text x="159.8" y="111.2">4</text>
<text x="159.8" y="108.7">5</text>
<text x="127.3" y="116.3">39</text>
<text x="127.3" y="118.8">40</text>
<text x="131.1" y="114.8">5V</text>
<text x="131.1" y="117.3">G</text>
<text x="131.1" y="119.8">3.3</text>
<text x="154.7" y="117.3">C13</text>
<text x="154.7" y="114.8">C14</text>
<text x="155.6" y="119.8">VB</text>
<text x="159.8" y="118.8">1</text>
<text x="159.8" y="116.3">2</text>
</g>
<g font-size="1.6" fill="#000080">
<text x="86.1" y="46.4">CN1</text>
<text x="202.9" y="64.2">H1</text>
<text x="270.3" y="102.3">H2</text>
<text x="72.1" y="178.5">H4</text>
<text x="112.8" y="177.2">R11</text>
</g>
<text font-size="1.2" x="266.2" y="25.2">GND VCC SCL SDA</text>
</svg>
